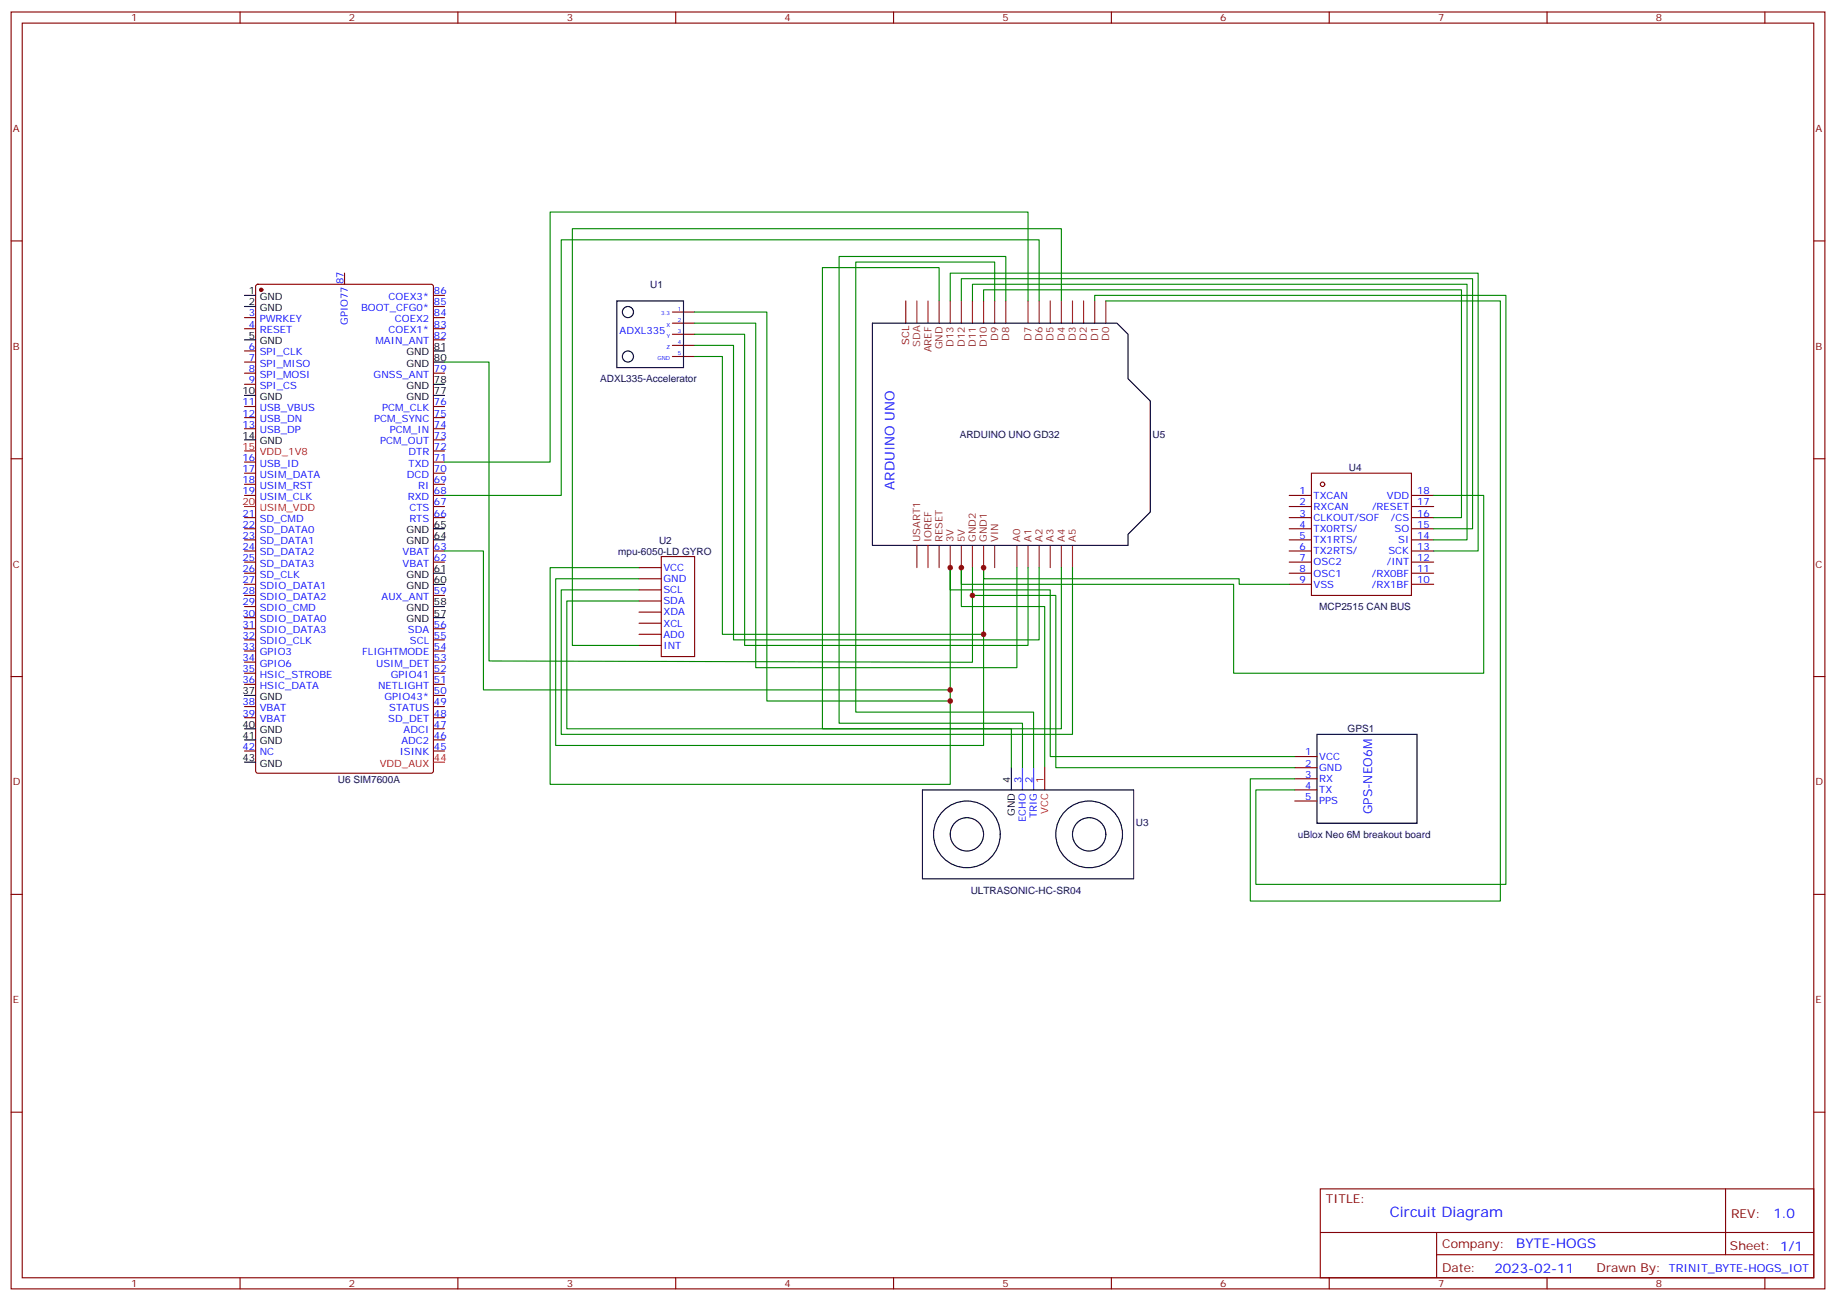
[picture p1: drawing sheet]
<svg xmlns="http://www.w3.org/2000/svg" width="583mm" height="413mm" viewBox="0 0 583 413" stroke-linecap="round" stroke-linejoin="round" font-family="sans-serif">
<g fill="none" stroke="#870000" stroke-width=".35">
<path d="M3.5 3.8h575.8v405.4h-575.8zM7.1 7.3h568.6v398.3h-568.6zM76.2 3.8v3.5M145.3 3.8v3.5M214.5 3.8v3.5M283.6 3.8v3.5M352.8 3.8v3.5M421.9 3.8v3.5M491.1 3.8v3.5M560.2 3.8v3.5M3.5 76.5h3.6M575.7 76.5h3.6"/>
<path d="M81.4 90.4l.4-.2h55.1l.6 .5 .1 154.1-.5 .6-55.3 .1-.6-.5-.1-154.1zM109.4 86.7v3.5M137.6 97.3h3.5M137.6 93.8h3.5M213.4 99.1h7.1M77.6 100.8h3.5M77.6 104.4h3.5M77.6 111.4h3.5M77.6 114.9h3.5M77.6 118.5h3.5M137.6 100.8h3.5M137.6 104.4h3.5"/>
<path d="M137.6 118.5h3.5M137.6 107.9h3.5M213.4 102.6h7.1M213.4 106.1h7.1M213.4 109.6h7.1M213.4 113.2h7.1M77.6 122h3.5M77.6 129h3.5M77.6 132.6h3.5M77.6 136.1h3.5M137.6 129h3.5M137.6 132.6h3.5"/>
<path d="M137.6 136.1h3.5M137.6 139.6h3.5M3.5 145.6h3.6M77.6 157.3h3.5M77.6 146.7h3.5M77.6 150.2h3.5M77.6 153.7h3.5M137.6 157.3h3.5M137.6 146.7h3.5M137.6 150.2h3.5M137.6 153.7h3.5M137.6 143.2h3.5"/>
<path d="M409.2 157.3h7.1M416.3 150.2h31.7v38.8h-31.7zM448 157.3h7.1M575.7 145.6h3.6M77.6 164.3h3.5M77.6 167.9h3.5M77.6 171.4h3.5M77.6 174.9h3.5M77.6 178.4h3.5M137.6 160.8h3.5M137.6 164.3h3.5M137.6 174.9h3.5"/>
<path d="M137.6 178.4h3.5M209.9 176.7h10.6v31.7h-10.6zM409.2 160.8h7.1M409.2 164.3h7.1M409.2 167.9h7.1M409.2 171.4h7.1M409.2 174.9h7.1M409.2 178.4h7.1M448 160.8h7.1M448 164.3h7.1M448 167.9h7.1M448 171.4h7.1"/>
<path d="M448 174.9h7.1M448 178.4h7.1M77.6 182h3.5M77.6 185.5h3.5M77.6 189h3.5M77.6 192.5h3.5M77.6 196.1h3.5M77.6 199.6h3.5M137.6 189h3.5M137.6 199.6h3.5M202.8 180.2h7.1M202.8 183.7h7.1"/>
<path d="M202.8 190.8h7.1M202.8 187.3h7.1M202.8 194.3h7.1M202.8 197.8h7.1M409.2 182h7.1M409.2 185.5h7.1M448 182h7.1M448 185.5h7.1M3.5 214.8h3.6M77.6 203.1h3.5M77.6 206.7h3.5M77.6 210.2h3.5"/>
<path d="M77.6 213.7h3.5M77.6 217.2h3.5M137.6 203.1h3.5M137.6 206.7h3.5M137.6 210.2h3.5M137.6 213.7h3.5M137.6 217.2h3.5M202.8 204.9h7.1M202.8 201.4h7.1M575.7 214.8h3.6M77.6 224.3h3.5M77.6 227.8h3.5"/>
<path d="M77.6 238.4h3.5M137.6 224.3h3.5M137.6 227.8h3.5M137.6 238.4h3.5M137.6 234.9h3.5M137.6 231.4h3.5M137.6 220.8h3.5M411 240.2h7M411 243.7h7M411 247.2h7M411 250.8h7M411 254.3h7"/>
<path d="M3.5 283.9h3.6M575.7 283.9h3.6M3.5 353.1h3.6M575.7 353.1h3.6M419.1 377.4h156.6v28.2h-156.6zM547.7 377.4v20.9M419.1 391.2h156.5M456 398.3h119.6M456 391.2v14.2M76.2 405.6v3.6M145.3 405.6v3.6M214.5 405.6v3.6"/>
<path d="M283.6 405.6v3.6M352.8 405.6v3.6M421.9 405.6v3.6M491.1 405.6v3.6M560.2 405.6v3.6"/>
<circle cx="419.8" cy="153.7" r=".71"/>
</g>
<g fill="none" stroke="#000" stroke-width=".35">
<path d="M77.6 93.8h3.5M77.6 97.3h3.5M195.8 95.5h21.2v21.2h-21.2zM77.6 107.9h3.5M137.6 114.9h3.5M137.6 111.4h3.5M276.9 102.6h77.6l3.6 3.5v14.1l7 7.1v35.3l-7 7v3.5h-81.2zM77.6 125.5h3.5M77.6 139.6h3.5M137.6 125.5h3.5M137.6 122h3.5M137.6 171.4h3.5"/>
<path d="M137.6 167.9h3.5M137.6 196.1h3.5M137.6 192.5h3.5M137.6 185.5h3.5M137.6 182h3.5M77.6 220.8h3.5M77.6 231.4h3.5M77.6 234.9h3.5M418 233.1h31.8v28.2h-31.8zM77.6 241.9h3.5M292.8 250.8h67M321 243.7v7.1"/>
<path d="M292.8 279h67"/>
<circle cx="199.3" cy="99.1" r="1.76"/>
<circle cx="199.3" cy="113.2" r="1.76"/>
<circle cx="306.9" cy="264.9" r="10.6"/>
<circle cx="306.9" cy="264.9" r="5.3"/>
<circle cx="345.7" cy="264.9" r="10.6"/>
<circle cx="345.7" cy="264.9" r="5.3"/>
</g>
<g fill="none" stroke="#8c2424" stroke-width=".35">
<path d="M294.6 95.5v7.1M298.1 95.5v7.1M301.6 95.5v7.1M305.2 95.5v7.1M308.7 95.5v7.1M312.2 95.5v7.1M315.7 95.5v7.1M319.3 95.5v7.1M326.3 95.5v7.1M329.8 95.5v7.1M333.4 95.5v7.1M336.9 95.5v7.1"/>
<path d="M340.4 95.5v7.1M344 95.5v7.1M347.5 95.5v7.1M351 95.5v7.1M291 173.1v7.1M294.6 173.1v7.1M298.1 173.1v7.1M301.6 173.1v7.1M305.2 173.1v7.1M308.7 173.1v7.1M312.2 173.1v7.1M315.7 173.1v7.1"/>
<path d="M322.8 173.1v7.1M326.3 173.1v7.1M329.8 173.1v7.1M333.4 173.1v7.1M336.9 173.1v7.1M340.4 173.1v7.1"/>
</g>
<path d="M291 95.5v7.1" fill="none" stroke="#933" stroke-width=".35"/>
<path d="M287.5 95.5v7.1" fill="none" stroke="#900" stroke-width=".35"/>
<g fill="none" stroke="#008700" stroke-width=".35">
<path d="M220.5 99.1h22.9v123.4h58.2M298.1 95.5v-10.6h-37v146.5h59.9v12.3M301.6 95.5v-8.8h167.6v88.2h-14.1M305.2 95.5v-7h162.2v79.4h-12.3M308.7 95.5v-5.3h157v81.2h-10.6M312.2 95.5v-3.5h151.7v72.3h-8.8M315.7 95.5v-12.3h-44.1v142.9h56.5v17.6M319.3 95.5v-14.1h-53v148.2h58.3v14.1M326.3 95.5v-28.2h-151.7v79.4h-33.5M329.8 95.5v-19.4h-151.6v81.2h-37.1M336.9 95.5v-22.9h-155.2v132.3h21.1M347.5 95.5v-1.7h130.5v186.9h-79.4v-29.9h12.4"/>
<path d="M351 95.5h125.2v190.5h-79.3v-38.8h14.1M141.1 114.9h14.1v94.9l153.5 .4v-21.2M220.5 102.6h19.4v109.3h82.9v-31.7M220.5 106.1h15.9v98.8h89.9v-24.7M220.5 109.6h12.3v93.5h97v-22.9M220.5 113.2h8.8v88.2h82.9M455.1 157.3h15.9v56.4h-79.4v-28.2h-86.4v-5.3v12.3h26.4v51.2M141.1 174.9h12.4v44.1h148.1M202.8 183.7h-26.4v52.9h135.8v-56.4v3.5h81.1v1.8h15.9M202.8 180.2h-28.2v68.8h127v-68.8v7.1h31.8v52.9h77.6M308.7 180.2v8.8h26.4v54.7h75.9M336.9 180.2v51.2h-157v-40.6h22.9"/>
<path d="M340.4 180.2v52.9h-162.2v-45.8h24.6"/>
</g>
<path d="M77.6 143.2h3.5M77.6 160.8h3.5M137.6 241.9h3.5M331.6 243.7v7.1" fill="none" stroke="#f00" stroke-width=".35"/>
<path d="M324.6 243.7v7.1M328.1 243.7v7.1" fill="none" stroke="#00f" stroke-width=".35"/>
<path d="M292.8 250.8v28.2M359.8 250.8v28.2" fill="none" stroke="#333" stroke-width=".35"/>
<circle cx="82.9" cy="92" r=".53" fill="#870000" stroke="#870000" stroke-width=".35"/>
<g fill="#c00">
<circle cx="305.2" cy="180.2" r=".88"/>
<circle cx="301.6" cy="180.2" r=".88"/>
<circle cx="312.2" cy="180.2" r=".88"/>
<circle cx="301.6" cy="222.5" r=".88"/>
<circle cx="312.2" cy="201.4" r=".88"/>
<circle cx="308.7" cy="189" r=".88"/>
<circle cx="301.6" cy="219" r=".88"/>
</g>
<text font-size="4.6" fill="#00f" x="441.2" y="386.4">Circuit Diagram</text>
<g font-size="4.2" fill="#00f">
<text x="284" y="155.5" transform="rotate(-90 284 155.5)">ARDUINO UNO</text>
<text x="562.9" y="386.7">1.0</text>
<text x="481.3" y="396.2">BYTE-HOGS</text>
<text x="474.4" y="404">2023-02-11</text>
</g>
<text font-size="3.9" fill="#00f" x="435.6" y="258.5" transform="rotate(-90 435.6 258.5)">GPS-NEO6M</text>
<g font-size="3.9" fill="#800">
<text x="420.9" y="382">TITLE:</text>
<text x="549.5" y="386.7">REV:</text>
<text x="457.8" y="396.2">Company:</text>
<text x="549.1" y="396.8">Sheet: 1/1</text>
<text x="457.8" y="403.9">Date:</text>
<text x="506.8" y="403.9">Drawn By: TRINIT_BYTE-HOGS_IOT</text>
</g>
<g font-size="3.2" fill="#800">
<text x="41.6" y="6.8">1</text>
<text x="110.8" y="6.8">2</text>
<text x="179.9" y="6.8">3</text>
<text x="249.1" y="6.8">4</text>
<text x="318.2" y="6.8">5</text>
<text x="387.3" y="6.8">6</text>
<text x="456.5" y="6.8">7</text>
<text x="525.6" y="6.8">8</text>
<text x="4.1" y="41.9">A</text>
<text x="576.3" y="41.9">A</text>
<text x="4.1" y="111.1">B</text>
<text x="576.3" y="111.1">B</text>
<text x="4.1" y="180.2">C</text>
<text x="576.3" y="180.2">C</text>
<text x="4.1" y="249.3">D</text>
<text x="576.3" y="249.3">D</text>
<text x="4.1" y="318.5">E</text>
<text x="576.3" y="318.5">E</text>
<text x="41.6" y="408.6">1</text>
<text x="110.8" y="408.6">2</text>
<text x="179.9" y="408.6">3</text>
<text x="249.1" y="408.6">4</text>
<text x="318.2" y="408.6">5</text>
<text x="387.3" y="408.6">6</text>
<text x="456.5" y="408.6">7</text>
<text x="525.6" y="408.6">8</text>
</g>
<g font-size="3.2">
<text x="78.9" y="93.4">1</text>
<text x="82.4" y="95.2">GND</text>
<text x="78.9" y="96.9">2</text>
<text x="82.4" y="98.7">GND</text>
<text x="78.9" y="107.5">5</text>
<text x="82.4" y="109.3">GND</text>
<text x="129" y="112.8">GND</text>
<text x="137.8" y="111.1">81</text>
<text x="129" y="116.3">GND</text>
<text x="137.8" y="114.6">80</text>
<text x="76.9" y="125.2">10</text>
<text x="129" y="123.4">GND</text>
<text x="137.8" y="125.2">77</text>
<text x="137.8" y="121.6">78</text>
<text x="82.4" y="126.9">GND</text>
<text x="129" y="126.9">GND</text>
<text x="76.9" y="139.3">14</text>
<text x="82.4" y="141">GND</text>
<text x="137.8" y="167.5">65</text>
<text x="129" y="172.8">GND</text>
<text x="129" y="169.3">GND</text>
<text x="137.8" y="171">64</text>
<text x="129" y="183.4">GND</text>
<text x="137.8" y="185.1">60</text>
<text x="137.8" y="181.6">61</text>
<text x="129" y="186.9">GND</text>
<text x="129" y="197.5">GND</text>
<text x="129" y="194">GND</text>
<text x="137.8" y="195.7">57</text>
<text x="137.8" y="192.2">58</text>
<text x="76.9" y="220.4">37</text>
<text x="82.4" y="222.2">GND</text>
<text x="76.9" y="231">40</text>
<text x="82.4" y="232.8">GND</text>
<text x="76.9" y="234.5">41</text>
<text x="82.4" y="236.3">GND</text>
<text x="76.9" y="241.6">43</text>
<text x="82.4" y="243.3">GND</text>
<text x="320.7" y="248.6" transform="rotate(-90 320.7 248.6)">4</text>
<text x="322.1" y="259.1" transform="rotate(-90 322.1 259.1)">GND</text>
</g>
<g font-size="3.2" fill="#00f">
<text x="109" y="90.2" transform="rotate(-90 109 90.2)">87</text>
<text x="123.3" y="95.2">COEX3*</text>
<text x="137.8" y="93.4">86</text>
<text x="78.9" y="100.5">3</text>
<text x="114.6" y="98.7">BOOT_CFG0*</text>
<text x="137.8" y="100.5">84</text>
<text x="137.8" y="96.9">85</text>
<text x="78.9" y="104">4</text>
<text x="82.4" y="102.2">PWRKEY</text>
<text x="82.4" y="105.8">RESET</text>
<text x="110.4" y="103.2" transform="rotate(-90 110.4 103.2)">GPIO77</text>
<text x="123.3" y="105.8">COEX1*</text>
<text x="125.4" y="102.2">COEX2</text>
<text x="137.8" y="107.5">82</text>
<text x="137.8" y="104">83</text>
<text x="196.7" y="106.1">ADXL335</text>
<text x="78.9" y="111.1">6</text>
<text x="82.4" y="112.8">SPI_CLK</text>
<text x="119.2" y="109.3">MAIN_ANT</text>
<text x="78.9" y="114.6">7</text>
<text x="78.9" y="118.1">8</text>
<text x="82.4" y="116.3">SPI_MISO</text>
<text x="82.4" y="119.9">SPI_MOSI</text>
<text x="118.6" y="119.9">GNSS_ANT</text>
<text x="137.8" y="118.1">79</text>
<text x="78.9" y="121.6">9</text>
<text x="82.4" y="123.4">SPI_CS</text>
<text x="76.9" y="128.7">11</text>
<text x="82.4" y="130.5">USB_VBUS</text>
<text x="121.3" y="130.5">PCM_CLK</text>
<text x="137.8" y="128.7">76</text>
<text x="76.9" y="132.2">12</text>
<text x="76.9" y="135.7">13</text>
<text x="82.4" y="134">USB_DN</text>
<text x="82.4" y="137.5">USB_DP</text>
<text x="118.7" y="134">PCM_SYNC</text>
<text x="123.8" y="137.5">PCM_IN</text>
<text x="137.8" y="135.7">74</text>
<text x="137.8" y="132.2">75</text>
<text x="120.7" y="141">PCM_OUT</text>
<text x="137.8" y="142.8">72</text>
<text x="137.8" y="139.3">73</text>
<text x="76.9" y="146.3">16</text>
<text x="76.9" y="149.9">17</text>
<text x="82.4" y="148.1">USB_ID</text>
<text x="129.7" y="144.6">DTR</text>
<text x="129.7" y="148.1">TXD</text>
<text x="137.8" y="149.9">70</text>
<text x="137.8" y="146.3">71</text>
<text x="76.9" y="153.4">18</text>
<text x="82.4" y="151.6">USIM_DATA</text>
<text x="82.4" y="155.2">USIM_RST</text>
<text x="129.2" y="151.6">DCD</text>
<text x="132.7" y="155.2">RI</text>
<text x="137.8" y="153.4">69</text>
<text x="76.9" y="156.9">19</text>
<text x="82.4" y="158.7">USIM_CLK</text>
<text x="129.5" y="158.7">RXD</text>
<text x="137.8" y="160.4">67</text>
<text x="137.8" y="156.9">68</text>
<text x="412.5" y="156.9">1</text>
<text x="412.5" y="160.4">2</text>
<text x="417" y="158.3">TXCAN</text>
<text x="417" y="161.9">RXCAN</text>
<text x="435.5" y="161.9">/RESET</text>
<text x="440.3" y="158.3">VDD</text>
<text x="449.8" y="160.4">17</text>
<text x="449.8" y="156.9">18</text>
<text x="76.9" y="164">21</text>
<text x="76.9" y="167.5">22</text>
<text x="82.4" y="165.7">SD_CMD</text>
<text x="129.9" y="162.2">CTS</text>
<text x="129.9" y="165.7">RTS</text>
<text x="137.8" y="164">66</text>
<text x="412.5" y="164">3</text>
<text x="412.5" y="167.5">4</text>
<text x="417" y="165.4">CLKOUT/SOF</text>
<text x="441.5" y="165.4">/CS</text>
<text x="449.8" y="167.5">15</text>
<text x="449.8" y="164">16</text>
<text x="76.9" y="171">23</text>
<text x="82.4" y="169.3">SD_DATA0</text>
<text x="82.4" y="172.8">SD_DATA1</text>
<text x="412.5" y="171">5</text>
<text x="417" y="168.9">TX0RTS/</text>
<text x="417" y="172.4">TX1RTS/</text>
<text x="442.7" y="168.9">SO</text>
<text x="443.8" y="172.4">SI</text>
<text x="449.8" y="171">14</text>
<text x="76.9" y="174.6">24</text>
<text x="76.9" y="178.1">25</text>
<text x="82.4" y="176.3">SD_DATA2</text>
<text x="82.4" y="179.8">SD_DATA3</text>
<text x="127.8" y="179.8">VBAT</text>
<text x="127.8" y="176.3">VBAT</text>
<text x="137.8" y="178.1">62</text>
<text x="137.8" y="174.6">63</text>
<text x="412.5" y="174.6">6</text>
<text x="412.5" y="178.1">7</text>
<text x="417" y="176">TX2RTS/</text>
<text x="417" y="179.5">OSC2</text>
<text x="440.2" y="179.5">/INT</text>
<text x="440.7" y="176">SCK</text>
<text x="449.8" y="178.1">12</text>
<text x="449.8" y="174.6">13</text>
<text x="76.9" y="181.6">26</text>
<text x="76.9" y="185.1">27</text>
<text x="82.4" y="183.4">SD_CLK</text>
<text x="210.6" y="181.3">VCC</text>
<text x="210.6" y="184.8">GND</text>
<text x="412.5" y="181.6">8</text>
<text x="412.5" y="185.1">9</text>
<text x="417" y="183">OSC1</text>
<text x="435.5" y="183">/RX0BF</text>
<text x="449.8" y="185.1">10</text>
<text x="449.8" y="181.6">11</text>
<text x="76.9" y="188.7">28</text>
<text x="82.4" y="186.9">SDIO_DATA1</text>
<text x="82.4" y="190.4">SDIO_DATA2</text>
<text x="121.1" y="190.4">AUX_ANT</text>
<text x="137.8" y="188.7">59</text>
<text x="210.6" y="191.8">SDA</text>
<text x="210.6" y="188.3">SCL</text>
<text x="417" y="186.5">VSS</text>
<text x="435.5" y="186.5">/RX1BF</text>
<text x="76.9" y="192.2">29</text>
<text x="76.9" y="195.7">30</text>
<text x="82.4" y="194">SDIO_CMD</text>
<text x="82.4" y="197.5">SDIO_DATA0</text>
<text x="210.6" y="195.4">XDA</text>
<text x="76.9" y="199.2">31</text>
<text x="76.9" y="202.8">32</text>
<text x="82.4" y="201">SDIO_DATA3</text>
<text x="129.5" y="201">SDA</text>
<text x="137.8" y="202.8">55</text>
<text x="137.8" y="199.2">56</text>
<text x="210.6" y="198.9">XCL</text>
<text x="210.6" y="202.4">AD0</text>
<text x="76.9" y="206.3">33</text>
<text x="76.9" y="209.8">34</text>
<text x="82.4" y="204.5">SDIO_CLK</text>
<text x="82.4" y="208.1">GPIO3</text>
<text x="114.9" y="208.1">FLIGHTMODE</text>
<text x="130.1" y="204.5">SCL</text>
<text x="137.8" y="209.8">53</text>
<text x="137.8" y="206.3">54</text>
<text x="210.6" y="206">INT</text>
<text x="76.9" y="213.4">35</text>
<text x="82.4" y="211.6">GPIO6</text>
<text x="82.4" y="215.1">HSIC_STROBE</text>
<text x="119.4" y="211.6">USIM_DET</text>
<text x="124" y="215.1">GPIO41</text>
<text x="137.8" y="213.4">52</text>
<text x="76.9" y="216.9">36</text>
<text x="82.4" y="218.7">HSIC_DATA</text>
<text x="120" y="218.7">NETLIGHT</text>
<text x="137.8" y="220.4">50</text>
<text x="137.8" y="216.9">51</text>
<text x="76.9" y="223.9">38</text>
<text x="76.9" y="227.5">39</text>
<text x="82.4" y="225.7">VBAT</text>
<text x="122" y="222.2">GPIO43*</text>
<text x="123.5" y="225.7">STATUS</text>
<text x="137.8" y="227.5">48</text>
<text x="137.8" y="223.9">49</text>
<text x="82.4" y="229.2">VBAT</text>
<text x="123.2" y="229.2">SD_DET</text>
<text x="128.1" y="232.8">ADCI</text>
<text x="137.8" y="231">47</text>
<text x="76.9" y="238.1">42</text>
<text x="82.4" y="239.8">NC</text>
<text x="126.9" y="239.8">ISINK</text>
<text x="127.4" y="236.3">ADC2</text>
<text x="137.8" y="238.1">45</text>
<text x="137.8" y="234.5">46</text>
<text x="414.3" y="239.8">1</text>
<text x="414.3" y="243.3">2</text>
<text x="418.7" y="241.2">VCC</text>
<text x="418.7" y="244.8">GND</text>
<text x="324.2" y="248.6" transform="rotate(-90 324.2 248.6)">3</text>
<text x="327.7" y="248.6" transform="rotate(-90 327.7 248.6)">2</text>
<text x="414.3" y="246.9">3</text>
<text x="414.3" y="250.4">4</text>
<text x="418.7" y="248.3">RX</text>
<text x="418.7" y="251.8">TX</text>
<text x="414.3" y="253.9">5</text>
<text x="418.7" y="255.3">PPS</text>
<text x="325.6" y="260.9" transform="rotate(-90 325.6 260.9)">ECHO</text>
<text x="329.1" y="259.8" transform="rotate(-90 329.1 259.8)">TRIG</text>
</g>
<g font-size="3.2" fill="#000080">
<text x="206.4" y="91.4">U1</text>
<text x="190.5" y="121.4">ADXL335-Accelerator</text>
<text x="304.6" y="139">ARDUINO UNO GD32</text>
<text x="365.8" y="139.1">U5</text>
<text x="428.2" y="149.6">U4</text>
<text x="209.2" y="172.5">U2</text>
<text x="196.2" y="176.1">mpu-6050-LD GYRO</text>
<text x="418.7" y="193.7">MCP2515 CAN BUS</text>
<text x="427.8" y="232.5">GPS1</text>
<text x="107.3" y="248.4">U6 SIM7600A</text>
<text x="360.5" y="262.2">U3</text>
<text x="412" y="266">uBlox Neo 6M breakout board</text>
<text x="308.1" y="283.7">ULTRASONIC-HC-SR04</text>
</g>
<text font-size="3.2" fill="#900" x="288.6" y="109.4" transform="rotate(-90 288.6 109.4)">SCL</text>
<text font-size="3.2" fill="#933" x="292.1" y="110.1" transform="rotate(-90 292.1 110.1)">SDA</text>
<g font-size="3.2" fill="#8d2323">
<text x="295.6" y="111.9" transform="rotate(-90 295.6 111.9)">AREF</text>
<text x="299.2" y="110.9" transform="rotate(-90 299.2 110.9)">GND</text>
<text x="302.7" y="110.1" transform="rotate(-90 302.7 110.1)">D13</text>
<text x="306.2" y="110.1" transform="rotate(-90 306.2 110.1)">D12</text>
<text x="309.7" y="110.1" transform="rotate(-90 309.7 110.1)">D11</text>
<text x="313.3" y="110.1" transform="rotate(-90 313.3 110.1)">D10</text>
<text x="316.8" y="108.1" transform="rotate(-90 316.8 108.1)">D9</text>
<text x="320.3" y="108.1" transform="rotate(-90 320.3 108.1)">D8</text>
<text x="327.4" y="108.1" transform="rotate(-90 327.4 108.1)">D7</text>
<text x="330.9" y="108.1" transform="rotate(-90 330.9 108.1)">D6</text>
<text x="334.4" y="108.1" transform="rotate(-90 334.4 108.1)">D5</text>
<text x="338" y="108.1" transform="rotate(-90 338 108.1)">D4</text>
<text x="341.5" y="108.1" transform="rotate(-90 341.5 108.1)">D3</text>
<text x="345" y="108.1" transform="rotate(-90 345 108.1)">D2</text>
<text x="348.5" y="108.1" transform="rotate(-90 348.5 108.1)">D1</text>
<text x="352.1" y="108.1" transform="rotate(-90 352.1 108.1)">D0</text>
<text x="292.1" y="172.1" transform="rotate(-90 292.1 172.1)">USART1</text>
<text x="295.6" y="172.1" transform="rotate(-90 295.6 172.1)">IOREF</text>
<text x="299.2" y="172.1" transform="rotate(-90 299.2 172.1)">RESET</text>
<text x="302.7" y="172.1" transform="rotate(-90 302.7 172.1)">3V</text>
<text x="306.2" y="172.1" transform="rotate(-90 306.2 172.1)">5V</text>
<text x="309.7" y="172.1" transform="rotate(-90 309.7 172.1)">GND2</text>
<text x="313.3" y="172.1" transform="rotate(-90 313.3 172.1)">GND1</text>
<text x="316.8" y="172.1" transform="rotate(-90 316.8 172.1)">VIN</text>
<text x="323.8" y="172.1" transform="rotate(-90 323.8 172.1)">A0</text>
<text x="327.4" y="172.1" transform="rotate(-90 327.4 172.1)">A1</text>
<text x="330.9" y="172.1" transform="rotate(-90 330.9 172.1)">A2</text>
<text x="334.4" y="172.1" transform="rotate(-90 334.4 172.1)">A3</text>
<text x="338" y="172.1" transform="rotate(-90 338 172.1)">A4</text>
<text x="341.5" y="172.1" transform="rotate(-90 341.5 172.1)">A5</text>
</g>
<g font-size="3.2" fill="#f00">
<text x="76.9" y="142.8">15</text>
<text x="82.4" y="144.6">VDD_1V8</text>
<text x="76.9" y="160.4">20</text>
<text x="82.4" y="162.2">USIM_VDD</text>
<text x="120.5" y="243.3">VDD_AUX</text>
<text x="137.8" y="241.6">44</text>
<text x="331.3" y="248.6" transform="rotate(-90 331.3 248.6)">1</text>
<text x="332.7" y="258.4" transform="rotate(-90 332.7 258.4)">VCC</text>
</g>
<g font-size="1.8" fill="#00f">
<text x="209.8" y="100.1">3.3</text>
<text x="215.2" y="98.7">1</text>
<text x="211.5" y="103.6">X</text>
<text x="211.6" y="107.2">Y</text>
<text x="215.2" y="102.2">2</text>
<text x="215.2" y="105.8">3</text>
<text x="211.5" y="110.7">Z</text>
<text x="215.2" y="109.3">4</text>
<text x="215.2" y="112.8">5</text>
<text x="208.7" y="114.2">GND</text>
</g>
</svg>
